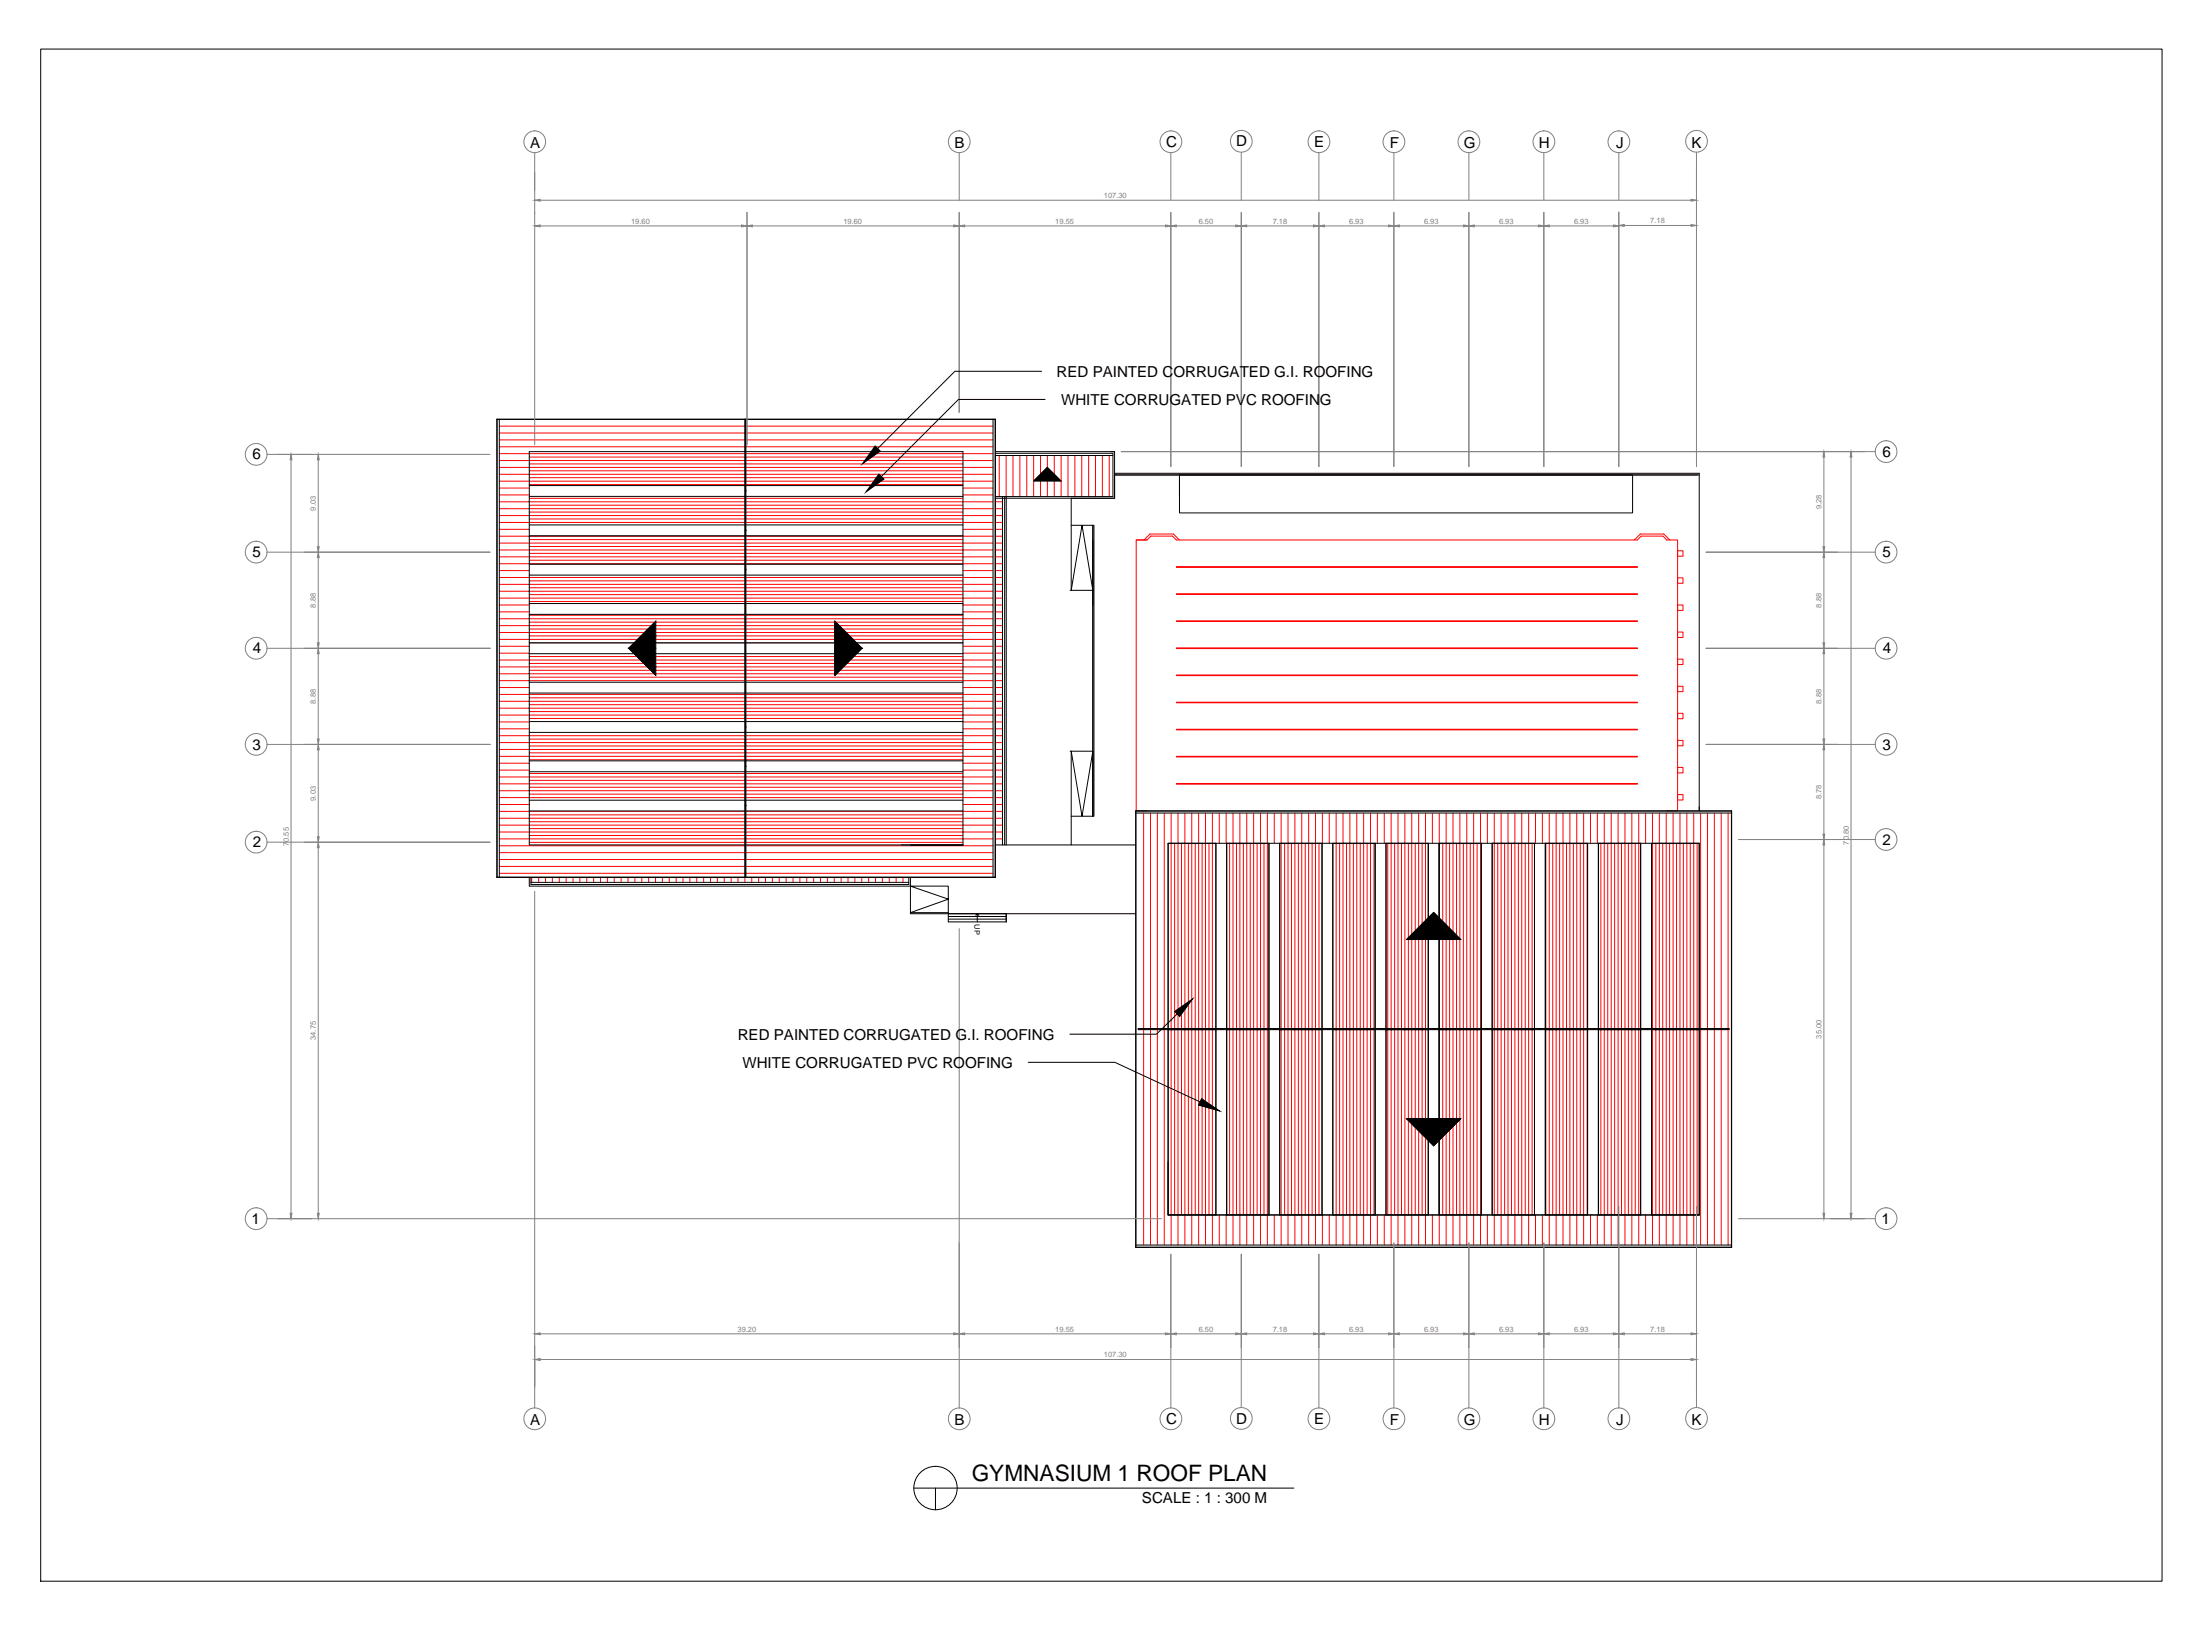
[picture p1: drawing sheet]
<svg xmlns="http://www.w3.org/2000/svg" width="1016mm" height="762mm" viewBox="0 0 1016 762" stroke-linecap="round" stroke-linejoin="round" font-family="sans-serif">
<!-- layer: SPORTS -->
<g fill="none" stroke="#f00" stroke-width=".46">
<path d="M525 249h5l1-2h10l2 2h213l2-2h10l2 2h5v125h-5M528 249l3-3h11l3 3M530 249h-5v125h5M755 249l3-3h10l3 3M775 254h2v3h-2zM543 262h213M543 274h213M775 267h2v2h-2zM775 279h2v3h-2zM543 287h213M543 299h213M775 292h2v2h-2z"/>
<path d="M543 312h213M775 304h2v3h-2zM775 317h2v2h-2zM543 324h213M543 337h213M775 329h2v3h-2zM543 349h213M775 342h2v2h-2zM775 354h2v3h-2zM543 362h213M775 367h2v2h-2z"/>
</g>
<!-- layer: 0 -->
<g fill="none" stroke="#000" stroke-width=".46">
<path d="M515 218h270M515 219h270M463 229v161M464 229v161M465 229v161M515 230h-20v42l5-30 5 30h-11M495 242h10v135h-10M505 242v135v-30h-11M505 347l-5 30-5-30v43M785 372v2M244 390h201M460 390h65"/>
<path d="M539 389h246v172h-246zM229 405h231M244 409h176M245 408h175M245 407h175M465 422v3M422 687h176M432 687v10"/>
<circle cx="432" cy="687" r="10"/>
</g>
<!-- layer: WALL -->
<g fill="none" stroke="#f00" stroke-width=".46">
<path d="M231 200h113M231 197h113M344 200h115M344 197h115M231 219h113M231 216h113M231 213h113M231 209h113M231 206h113M231 203h113M244 217h100M244 214h100"/>
<path d="M244 211h100M344 219h115M344 217h101M344 216h115M344 214h101M344 213h115M344 211h101M344 209h115M344 206h115M344 203h115M461 210v19M465 210v19"/>
<path d="M468 210v19M471 210v19M474 210v19M477 210v19M481 210v19M484 210v19M487 210v19M490 210v19M493 210v19M496 210v19M500 210v19M503 210v19"/>
<path d="M506 210v19M509 210v19M512 210v19M231 238h113M231 235h113M231 232h113M231 222h113M231 228h13M231 225h13M244 240h100M244 236h100M244 233h100"/>
<path d="M244 230h100M244 224h100M244 220h100M344 238h115M344 235h115M344 232h115M344 240h101M344 236h101M344 233h101M344 230h101M344 224h101M344 222h115"/>
<path d="M344 220h101M445 228h14M445 225h14M460 238h3M460 235h3M460 232h3M231 257h113M231 254h113M231 251h113M231 247h113M231 244h13M231 241h113"/>
<path d="M244 259h100M244 255h100M244 252h100M244 249h100M344 257h115M344 254h115M344 251h115M344 247h115M344 241h115M344 259h101M344 255h101M344 252h101"/>
<path d="M344 249h101M445 244h14M460 257h3M460 254h3M460 251h3M460 247h3M460 244h3M460 241h3M231 279h13M231 276h113M231 273h113M231 270h113"/>
<path d="M231 267h113M231 263h13M231 260h113M244 278h100M244 274h100M244 271h100M244 268h100M344 276h115M344 273h115M344 270h115M344 267h115M344 260h115"/>
<path d="M344 278h101M344 274h101M344 271h101M344 268h101M445 279h14M445 263h14M460 279h3M460 276h3M460 273h3M460 270h3M460 267h3M460 263h3"/>
<path d="M460 260h3M231 298h13M231 295h113M231 292h113M231 289h113M231 286h113M231 282h13M244 297h100M244 293h100M244 290h100M244 287h100M244 284h100"/>
<path d="M344 295h115M344 292h115M344 289h115M344 286h115M344 297h101M344 293h101M344 290h101M344 287h101M344 284h101M445 298h14M445 282h14M460 298h3"/>
<path d="M460 295h3M460 292h3M460 289h3M460 286h3M460 282h3M231 317h13M231 314h113M231 311h113M231 308h113M231 305h113M231 301h13M244 313h100"/>
<path d="M244 309h100M244 306h100M244 303h100M344 314h115M344 311h115M344 308h115M344 305h115M344 313h101M344 309h101M344 306h101M344 303h101M445 317h14"/>
<path d="M445 301h14M460 317h3M460 314h3M460 311h3M460 308h3M460 305h3M460 301h3M231 340h113M231 336h13M231 333h13M231 330h113M231 327h113"/>
<path d="M231 324h113M231 321h113M244 332h100M244 328h100M244 325h100M244 322h100M344 340h115M344 330h115M344 327h115M344 324h115M344 321h115M344 332h101"/>
<path d="M344 328h101M344 325h101M344 322h101M445 336h14M445 333h14M460 340h3M460 336h3M460 333h3M460 330h3M460 327h3M460 324h3M460 321h3"/>
<path d="M231 359h113M231 355h13M231 352h13M231 349h113M231 346h113M231 343h113M244 357h100M244 351h100M244 347h100M244 344h100M244 341h100M344 359h115"/>
<path d="M344 349h115M344 346h115M344 343h115M344 357h101M344 351h101M344 347h101M344 344h101M344 341h101M445 355h14M445 352h14M460 359h3M460 355h3"/>
<path d="M460 352h3M460 349h3M460 346h3M460 343h3M231 378h113M231 374h113M231 371h13M231 368h113M231 365h113M231 362h113M244 379h100M244 376h100"/>
<path d="M244 367h100M244 363h100M244 360h100M344 378h115M344 374h115M344 368h115M344 365h115M344 362h115M344 379h101M344 376h101M344 367h101M344 363h101"/>
<path d="M344 360h101M445 371h14M460 378h3M460 374h3M460 371h3M460 368h3M460 365h3M460 362h3M528 375v100M531 375v100M535 375v100M538 375v100"/>
<path d="M541 375v100M544 375v100M547 375v100M550 375v100M554 375v100M557 375v100M560 375v100M563 375v14M566 375v14M569 375v100M573 375v100M576 375v100"/>
<path d="M579 375v100M582 375v100M585 375v100M588 375v14M592 375v100M595 375v100M598 375v100M601 375v100M604 375v100M608 375v100M611 375v14M614 375v14"/>
<path d="M617 375v100M620 375v100M623 375v100M627 375v100M630 375v100M633 375v100M636 375v14M639 375v14M642 375v100M646 375v100M649 375v100M652 375v100"/>
<path d="M655 375v100M658 375v100M662 375v14M665 375v100M668 375v100M671 375v100M674 375v100M677 375v100M681 375v100M684 375v100M687 375v14M690 375v100"/>
<path d="M693 375v100M696 375v100M700 375v100M703 375v100M706 375v100M709 375v14M712 375v14M715 375v100M719 375v100M722 375v100M725 375v100M728 375v100"/>
<path d="M731 375v100M735 375v14M738 375v14M741 375v100M744 375v100M747 375v100M750 375v100M754 375v100M757 375v100M760 375v14M763 375v100M766 375v100"/>
<path d="M769 375v100M773 375v100M776 375v100M779 375v100M782 375v100M785 375v100M789 375v100M792 375v100M795 375v100M798 375v100M231 387h113M231 384h113"/>
<path d="M231 381h113M231 400h113M231 397h113M231 394h113M231 390h113M244 389h100M244 386h100M244 382h100M344 387h115M344 384h115M344 381h115M344 389h101"/>
<path d="M344 386h101M344 382h101M344 400h115M344 397h115M344 394h115M344 390h115M460 387h3M460 384h3M460 381h3M542 389v86M546 389v86M549 389v86"/>
<path d="M552 389v86M555 389v86M558 389v86M568 389v86M571 389v86M574 389v86M577 389v86M581 389v86M584 389v86M593 389v86M596 389v86M600 389v86"/>
<path d="M603 389v86M606 389v86M609 389v86M619 389v86M622 389v86M625 389v86M628 389v86M631 389v86M635 389v86M641 389v86M644 389v86M647 389v86"/>
<path d="M650 389v86M654 389v86M657 389v86M666 389v86M669 389v86M673 389v86M676 389v86M679 389v86M682 389v86M692 389v86M695 389v86M698 389v86"/>
<path d="M701 389v86M704 389v86M708 389v86M714 389v86M717 389v86M720 389v86M723 389v86M727 389v86M730 389v86M733 389v86M739 389v86M742 389v86"/>
<path d="M746 389v86M749 389v86M752 389v86M755 389v86M765 389v86M768 389v86M771 389v86M774 389v86M777 389v86M781 389v86M784 389v86M231 403h113"/>
<path d="M246 405v2M249 405v2M252 405v2M255 405v2M258 405v2M261 405v2M265 405v2M268 405v2M271 405v2M274 405v2M277 405v2M281 405v2"/>
<path d="M284 405v2M287 405v2M290 405v2M293 405v2M296 405v2M300 405v2M303 405v2M306 405v2M309 405v2M312 405v2M315 405v2M319 405v2"/>
<path d="M322 405v2M325 405v2M328 405v2M331 405v2M334 405v2M338 405v2M341 405v2M344 405v2M344 403h115M347 405v2M350 405v2M354 405v2"/>
<path d="M357 405v2M360 405v2M363 405v2M366 405v2M369 405v2M373 405v2M376 405v2M379 405v2M382 405v2M385 405v2M388 405v2M392 405v2"/>
<path d="M395 405v2M398 405v2M401 405v2M404 405v2M408 405v2M411 405v2M414 405v2M417 405v2M528 475v100M531 475v100M535 475v100M538 475v100"/>
<path d="M541 475v100M542 475v86M544 475v100M546 475v86M547 475v100M549 475v86M550 475v100M552 475v86M554 475v100M555 475v86M557 475v100M558 475v86"/>
<path d="M560 475v100M568 475v86M569 475v100M571 475v86M573 475v100M574 475v86M576 475v100M577 475v86M579 475v100M581 475v86M582 475v100M584 475v86"/>
<path d="M585 475v100M592 475v100M593 475v86M595 475v100M596 475v86M598 475v100M600 475v86M601 475v100M603 475v86M604 475v100M606 475v86M608 475v100"/>
<path d="M609 475v86M617 475v100M619 475v86M620 475v100M622 475v86M623 475v100M625 475v86M627 475v100M628 475v86M630 475v100M631 475v86M633 475v100"/>
<path d="M635 475v86M641 475v86M642 475v100M644 475v86M646 475v100M647 475v86M649 475v100M650 475v86M652 475v100M654 475v86M655 475v100M657 475v86"/>
<path d="M658 475v100M665 475v100M666 475v86M668 475v100M669 475v86M671 475v100M673 475v86M674 475v100M676 475v86M677 475v100M679 475v86M681 475v100"/>
<path d="M682 475v86M684 475v100M690 475v100M692 475v86M693 475v100M695 475v86M696 475v100M698 475v86M700 475v100M701 475v86M703 475v100M704 475v86"/>
<path d="M706 475v100M708 475v86M714 475v86M715 475v100M717 475v86M719 475v100M720 475v86M722 475v100M723 475v86M725 475v100M727 475v86M728 475v100"/>
<path d="M730 475v86M731 475v100M733 475v86M739 475v86M741 475v100M742 475v86M744 475v100M746 475v86M747 475v100M749 475v86M750 475v100M752 475v86"/>
<path d="M754 475v100M755 475v86M757 475v100M763 475v100M765 475v86M766 475v100M768 475v86M769 475v100M771 475v86M773 475v100M774 475v86M776 475v100"/>
<path d="M777 475v86M779 475v100M781 475v86M782 475v100M784 475v86M785 475v100M789 475v100M792 475v100M795 475v100M798 475v100M563 561v14M566 561v14"/>
<path d="M588 561v14M611 561v14M614 561v14M636 561v14M639 561v14M662 561v14M687 561v14M709 561v14M712 561v14M735 561v14M738 561v14M760 561v14"/>
</g>
<!-- layer: draft -->
<g fill="none" stroke="#000" stroke-width=".46">
<path d="M229 194h231M230 193v212M231 193v212M344 193v212M459 193v212M460 209h54v20M460 208h55M460 210h54M513 208h2v22h-20M545 219v10M785 218v156M524 374h276v202h-276z"/>
<path d="M525 375h275M244 390v-182h201v182h-29M229 405v-212h231v212M244 405v4M245 405v3M420 408v14h104M438 421h-18l18-6-18-6h18v16h27M438 422h27M438 423h27M438 424h27M451 422h.1M452 422h-1v3"/>
<path d="M539 536v25h246M525 575h275M800 576v-202h-275v202h275"/>
</g>
<!-- layer: WALL -->
<g fill="none" stroke="#000" stroke-width=".46">
<path d="M481 171h-40l-36 36M483 184h-40l-36 36M545 219h209v18h-209zM244 229h201M244 224h201M344 227h.1M460 229h54M460 230h35M477 222l7-6 6 6zM244 247h201M244 242h201M344 245h.1"/>
<path d="M244 279h201M244 265h201M244 260h201M344 263h.1M244 297h201M244 284h201M303 287l-13 12 13 13M386 287l12 12-12 13zM386 287v25M244 320h201M244 315h201M244 302h201"/>
<path d="M244 338h201M244 333h201M344 336h.1M244 356h201M244 351h201M344 354h.1M244 374h201M244 369h201M344 372h.1M567 389h19v172h-19zM591 389h20v172h-20zM616 389h19v172h-19z"/>
<path d="M640 389h20v172h-20zM665 389h19v172h-19zM689 389h20v172h-20zM714 389h19v172h-19zM738 389h20v172h-20zM420 405v3M650 434l12-13 13 13M526 475h273M539 475v-86h23v172h-23v-86M544 468l-10 9h-40M564 475h.1M589 475h.1"/>
<path d="M613 475h.1M638 475h.1M662 475h.1M687 475h.1M711 475h.1M736 475h.1M760 475h.1M785 475v-86h-22v172h22v-86M475 490h40l39 19M650 516h25l-13 13zM650 516h25"/>
</g>
<g fill="#000" stroke="#000" stroke-width=".46">
<path d="M404 206l3 2-9 6zM477 222l7-6 6 6zM406 219l2 2-8 6zM650 434l12-13 13 13zM542 467l9-6-6 8zM555 507l8 6-9-3zM650 516h25l-13 13z"/>
<path d="M303 287l-13 12h13zM290 299h13v13z"/>
<path d="M386 287v12h12zM386 299h12l-12 13z"/>
</g>
<!-- layer: DIM -->
<g fill="none" stroke="#808080" stroke-width=".46">
<path d="M247 70v135M443 70v22M541 70v22M573 70v22M609 70v22M644 70v22M678 70v22M713 70v22M748 70v22M783 70v145M249 92h532M345 98v107"/>
<path d="M443 98v92M541 98v117M573 98v117M609 98v117M644 98v117M678 98v117M713 98v117M748 98v117M249 104h93M347 104h93M445 104h93M543 104h28"/>
<path d="M576 104h31M612 104h29M646 104h30M681 104h29M715 104h30M750 104h31M123 210h103M134 212v348M147 212v40M518 208h348M842 211v41M855 211v349"/>
<path d="M123 255h103M147 257v40M788 255h78M842 257v40M123 299h103M788 299h78M147 302v39M842 302v39M123 344h103M147 346v40M788 344h78M842 346v39"/>
<path d="M123 389h103M147 391v169M803 387h63M842 390v170M247 411v238M443 429v220M748 557v92M783 557v93M123 562h413M541 579v70M573 579v70M609 579v70"/>
<path d="M644 574v75M678 574v75M713 574v75M803 562h63M249 616h191M445 616h93M543 616h28M576 616h31M612 616h29M646 616h30M681 616h29M715 616h30"/>
<path d="M750 616h31M249 627h532"/>
<circle cx="247" cy="65" r="5"/>
<circle cx="443" cy="65" r="5"/>
<circle cx="541" cy="65" r="5"/>
<circle cx="573" cy="65" r="5"/>
<circle cx="609" cy="65" r="5"/>
<circle cx="644" cy="65" r="5"/>
<circle cx="678" cy="65" r="5"/>
<circle cx="713" cy="65" r="5"/>
<circle cx="748" cy="65" r="5"/>
<circle cx="783" cy="65" r="5"/>
<circle cx="118" cy="210" r="5"/>
<circle cx="871" cy="208" r="5"/>
<circle cx="118" cy="255" r="5"/>
<circle cx="871" cy="255" r="5"/>
<circle cx="118" cy="299" r="5"/>
<circle cx="871" cy="299" r="5"/>
<circle cx="118" cy="344" r="5"/>
<circle cx="871" cy="344" r="5"/>
<circle cx="118" cy="389" r="5"/>
<circle cx="871" cy="387" r="5"/>
<circle cx="118" cy="562" r="5"/>
<circle cx="871" cy="562" r="5"/>
<circle cx="247" cy="655" r="5"/>
<circle cx="443" cy="655" r="5"/>
<circle cx="541" cy="655" r="5"/>
<circle cx="573" cy="655" r="5"/>
<circle cx="609" cy="655" r="5"/>
<circle cx="644" cy="655" r="5"/>
<circle cx="678" cy="655" r="5"/>
<circle cx="713" cy="655" r="5"/>
<circle cx="748" cy="655" r="5"/>
<circle cx="783" cy="655" r="5"/>
</g>
<g fill="#808080" stroke="#808080" stroke-width=".46">
<path d="M842 208l1 3h-1z"/>
<path d="M842 252h1l-1 3z"/>
<path d="M842 297h1l-1 2z"/>
<path d="M842 255l1 2h-1z"/>
<path d="M842 341h1l-1 3z"/>
<path d="M842 299l1 3h-1z"/>
<path d="M842 385h1l-1 2z"/>
<path d="M842 344l1 2h-1z"/>
<path d="M842 387l1 3h-1z"/>
<path d="M842 560h1l-1 2z"/>
<path d="M781 104h2h-2z"/>
<path d="M748 104h2z"/>
<path d="M713 104h2v1z"/>
<path d="M745 104h3l-3 1z"/>
<path d="M678 104h3v1z"/>
<path d="M710 104h3l-3 1z"/>
<path d="M644 104h2v1z"/>
<path d="M676 104h2l-2 1z"/>
<path d="M609 104h3v1z"/>
<path d="M641 104h3l-3 1z"/>
<path d="M573 104h3v1z"/>
<path d="M607 104h2l-2 1z"/>
<path d="M541 104h2v1z"/>
<path d="M571 104h2l-2 1z"/>
<path d="M440 104h3l-3 1z"/>
<path d="M345 104h2v1z"/>
<path d="M538 104h3l-3 1z"/>
<path d="M443 104h2v1z"/>
<path d="M855 208v3h-1z"/>
<path d="M854 560h1v2z"/>
<path d="M781 92h2l-2 1z"/>
<path d="M247 92h2v1z"/>
<path d="M147 210v2z"/>
<path d="M147 252v3z"/>
<path d="M147 297v2z"/>
<path d="M147 255v2z"/>
<path d="M147 341v3z"/>
<path d="M147 299v3z"/>
<path d="M147 386v3z"/>
<path d="M147 344v2z"/>
<path d="M147 389v2z"/>
<path d="M147 560v2z"/>
<path d="M134 210l1 2h-1z"/>
<path d="M134 560h1l-1 2z"/>
<path d="M781 615l2 1h-2z"/>
<path d="M748 616l2-1v1z"/>
<path d="M713 616l2-1v1z"/>
<path d="M745 615l3 1h-3z"/>
<path d="M678 616l3-1v1z"/>
<path d="M710 615l3 1h-3z"/>
<path d="M644 616l2-1v1z"/>
<path d="M676 615l2 1h-2z"/>
<path d="M609 616l3-1v1z"/>
<path d="M641 615l3 1h-3z"/>
<path d="M573 616l3-1v1z"/>
<path d="M607 615l2 1h-2z"/>
<path d="M541 616l2-1v1z"/>
<path d="M571 615l2 1h-2z"/>
<path d="M440 615l3 1h-3z"/>
<path d="M247 616l2-1v1z"/>
<path d="M538 615l3 1h-3z"/>
<path d="M443 616l2-1v1z"/>
<path d="M781 627h2l-2 1z"/>
<path d="M247 627h2v1z"/>
<path d="M247 104h2v1z"/>
<path d="M342 104h3l-3 1z"/>
</g>
<!-- layer: VIEWPORT -->
<path d="M19 23h979v707h-979z" fill="none" stroke="#000" stroke-width=".46"/>
<text font-size="10.5" x="449" y="684">GYMNASIUM 1 ROOF PLAN</text>
<g font-size="7">
<text x="245" y="68">A</text>
<text x="441" y="68">B</text>
<text x="538" y="68">C</text>
<text x="571" y="68">D</text>
<text x="607" y="68">E</text>
<text x="642" y="68">F</text>
<text x="676" y="68">G</text>
<text x="711" y="68">H</text>
<text x="746" y="68">J</text>
<text x="781" y="68">K</text>
<text x="488" y="174">RED PAINTED CORRUGATED G.I. ROOFING</text>
<text x="490" y="187">WHITE CORRUGATED PVC ROOFING</text>
<text x="117" y="212">6</text>
<text x="869" y="211">6</text>
<text x="117" y="257">5</text>
<text x="869" y="257">5</text>
<text x="117" y="302">4</text>
<text x="869" y="302">4</text>
<text x="117" y="346">3</text>
<text x="869" y="346">3</text>
<text x="869" y="390">2</text>
<text x="117" y="391">2</text>
<text x="341" y="480">RED PAINTED CORRUGATED G.I. ROOFING</text>
<text x="343" y="493">WHITE CORRUGATED PVC ROOFING</text>
<text x="116" y="565">1</text>
<text x="869" y="565">1</text>
<text x="245" y="658">A</text>
<text x="441" y="658">B</text>
<text x="538" y="657">C</text>
<text x="571" y="657">D</text>
<text x="607" y="657">E</text>
<text x="642" y="658">F</text>
<text x="676" y="658">G</text>
<text x="711" y="658">H</text>
<text x="746" y="658">J</text>
<text x="781" y="658">K</text>
<text x="527" y="694">SCALE : 1 : 300 M</text>
</g>
<g font-size="3.5" fill="#808080">
<text x="510" y="91">107.30</text>
<text x="291" y="103">19.60</text>
<text x="389" y="103">19.60</text>
<text x="487" y="103">19.55</text>
<text x="554" y="103">6.50</text>
<text x="588" y="103">7.18</text>
<text x="623" y="103">6.93</text>
<text x="658" y="103">6.93</text>
<text x="692" y="103">6.93</text>
<text x="727" y="103">6.93</text>
<text x="762" y="103">7.18</text>
<text x="146" y="236" transform="rotate(-90 146 236)">9.03</text>
<text x="841" y="235" transform="rotate(-90 841 235)">9.28</text>
<text x="146" y="280" transform="rotate(-90 146 280)">8.88</text>
<text x="841" y="280" transform="rotate(-90 841 280)">8.88</text>
<text x="146" y="325" transform="rotate(-90 146 325)">8.88</text>
<text x="841" y="325" transform="rotate(-90 841 325)">8.88</text>
<text x="146" y="370" transform="rotate(-90 146 370)">9.03</text>
<text x="841" y="369" transform="rotate(-90 841 369)">8.78</text>
<text x="854" y="390" transform="rotate(-90 854 390)">70.80</text>
<text x="133" y="390" transform="rotate(-90 133 390)">70.55</text>
<text x="146" y="480" transform="rotate(-90 146 480)">34.75</text>
<text x="841" y="479" transform="rotate(-90 841 479)">35.00</text>
<text x="341" y="615">39.20</text>
<text x="487" y="615">19.55</text>
<text x="554" y="615">6.50</text>
<text x="588" y="615">7.18</text>
<text x="623" y="615">6.93</text>
<text x="658" y="615">6.93</text>
<text x="692" y="615">6.93</text>
<text x="727" y="615">6.93</text>
<text x="762" y="615">7.18</text>
<text x="510" y="626">107.30</text>
</g>
<text font-size="3.5" x="450" y="427" transform="rotate(90 450 427)">UP</text>
</svg>
